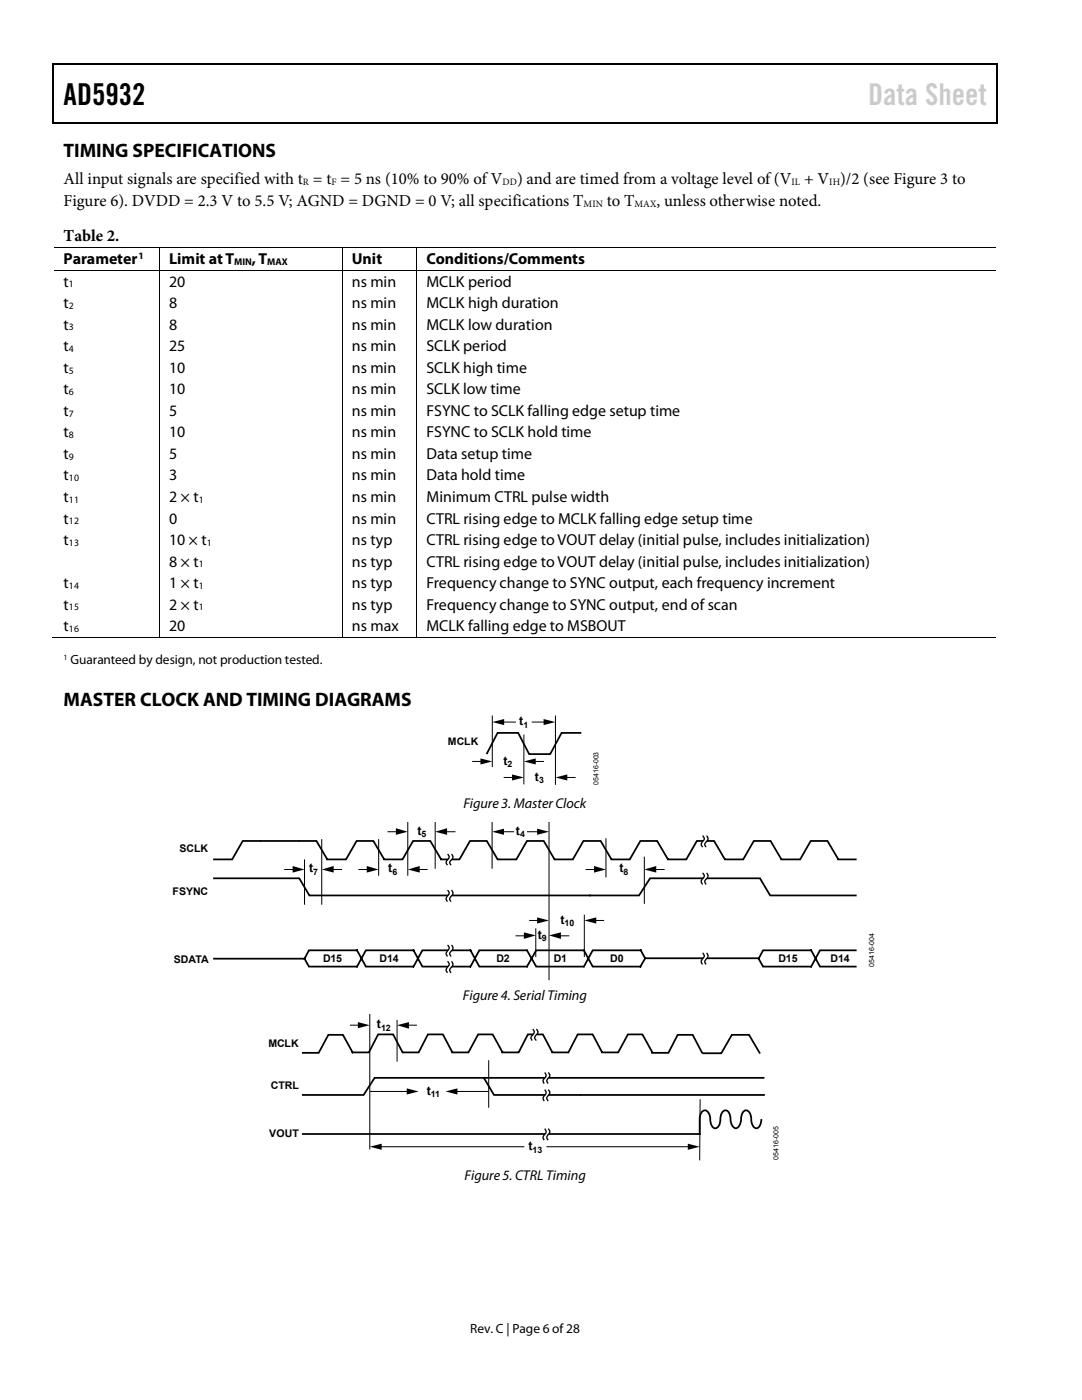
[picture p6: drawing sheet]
<svg xmlns="http://www.w3.org/2000/svg" width="216mm" height="279mm" viewBox="0 0 216 279" stroke-linecap="round" stroke-linejoin="round" font-family="sans-serif">
<g fill="#000">
<path d="M10.5 12.7h.3v1h-.3zM10.5 12.7h.3v.3h-.3zM133.3 12.7h.3v.3h-.3zM198.8 12.7h.2v1h-.2zM198.8 12.7h.2v.3h-.2zM10.5 24.4h.3v.2h-.3zM133.1 24.4h.2v.2h-.2zM198.8 24.4h.2v.2h-.2zM31.7 49.4h.2v.1h-.2zM31.7 53.9h.2v.2h-.2zM68.2 49.4h.2v.1h-.2zM68.2 53.9h.2v.2h-.2z"/>
<path d="M83.1 49.4h.2v.1h-.2zM83.1 53.9h.2v.2h-.2zM31.7 127.1h.2v.2h-.2zM68.2 127.1h.2v.2h-.2zM83.1 127.1h.2v.2h-.2zM95.9 151.4l2.3 .6-2.3 .6zM98.2 144.1l2.4-.6v1.2zM102.2 154.6l2.3 .6-2.3 .6zM104.5 152l2.4-.6v1.2zM108.5 143.5l2.3 .6-2.3 .6zM110.8 155.2l2.4-.6v1.2zM58.4 172.8l2.4 .7-2.4 .6z"/>
<path d="M64.2 173.5l2.4-.7v1.3zM73.2 172.8l2.4 .7-2.4 .6zM79 165.3l2.4 .7-2.4 .6zM81.4 173.5l2.3-.7v1.3zM86.8 166l2.4-.7v1.3zM98.2 166l2.4-.6v1.2zM107.2 165.4l2.3 .6-2.3 .6zM118.5 172.8l2.4 .7-2.4 .6zM128.6 173.5l2.3-.7v1.3zM104.5 186.1l2.4 .6-2.4 .7zM107.2 183.1l2.3 .6-2.3 .6zM109.6 186.7l2.3-.6v1.3z"/>
<path d="M116.6 183.7l2.4-.6v1.2zM71.4 204l2.4 .6-2.4 .6zM81.2 217.2l2.3 .6-2.3 .6zM79.2 204.6l2.4-.6v1.3zM88.9 217.8l2.4-.6v1.2zM73.8 228.9l2.4-.7v1.3zM137.2 228.2l2.4 .7-2.4 .6z"/>
</g>
<path d="M10.7 13.7v10.7M10.8 12.8h122.5M133.6 12.8h65.2M198.9 13.7v10.7M10.8 24.5h188" fill="none" stroke="#000" stroke-width=".25"/>
<g fill="none" stroke="#000" stroke-width=".2">
<path d="M10.8 49.4h20.9M10.8 54h20.9M31.8 49.5v4.4M31.8 54.1v73M31.9 49.4h36.3M31.9 54h36.3M68.3 49.5v4.4M68.3 54.1v73M68.4 49.4h14.7M68.4 54h14.7M83.2 49.5v4.4M83.2 54.1v73"/>
<path d="M83.3 49.4h115.5M83.3 54h115.5M10.5 127.2h21.2M31.9 127.2h36.3M68.4 127.2h14.7M83.3 127.2h115.5M94.2 152h2.1M98.2 142.8v10.3M100.2 144.1h2.8M100.5 155.2h2.1M104.5 146.6v9.9M106.1 144.1h2.8"/>
<path d="M106.5 152h2.1M110.8 142.8v13.8M112.8 155.2h2.1M56.7 173.5h2.1M60.8 171.6v8.9M64.2 167.6v12.9M66.1 173.5h2.1M71.5 173.5h2M75.6 167.6v7.1M77.3 166h2.1M81.4 164.2v10.5M83.3 173.5h2"/>
<path d="M86.8 164.2v9.1M88.8 166h2.1M98.2 164.2v9.1M100.1 166h2.5M105.1 166h2.5M109.6 164.2v31.3M116.9 173.5h2M120.9 167.4v7.6M128.6 171.1v9.2M130.5 173.5h2.1M102.9 186.8h2.1M105.6 183.7h2"/>
<path d="M106.9 185.4v5.5M111.5 186.8h2.1M116.6 182.6v8.3M118.5 183.7h2.1M69.8 204.6h2M73.8 217.8h7.8M73.8 202.4v26.9M79.2 203.6v8.2M81.2 204.6h2M90.8 217.8h6.7M97.5 211.7v9.3M139.7 219.5l-.1 12"/>
<path d="M75.7 228.9h28.9M109 228.9h28.7"/>
</g>
<g fill="none" stroke="#000" stroke-width=".35">
<path d="M116 146.3h-3.9l-2.3 4.2h-4.2l-2.2-4.2h-4.1l-2.2 4.2M42.7 175.3h17l2 3.4h65.8l2.2-3.4h21.9l2.1 3.4h17.1M65.3 171.4l-2.2-3.6h-14.7l-2.1 3.7h-3.6M76.6 171.4l-2.1-3.6h-3.3l-2.2 3.7h-3.7M88 171.4l-2.1-3.6h-3.5l-2.1 3.7h-3.6M99.2 171.4l-2.1-3.6h-3.3l-2.1 3.7h-3.6M110.6 171.4l-2.1-3.6h-3.4l-2.1 3.7h-3.7M122 171.4l-2.1-3.6h-3.5l-2.1 3.7h-3.6M133.2 171.4l-2.1-3.6h-3.3l-2.1 3.7h-3.6M144.6 171.4l-2.1-3.6h-3.4l-2.2 3.7h-3.6M155.9 171.4l-2.1-3.6h-3.4l-2.1 3.7h-3.6M167.2 171.4l-2.1-3.6h-3.3l-2.1 3.7h-3.7"/>
<path d="M167.3 171.5h3.5M42.7 191.3h18.1M60.8 191.3l.8-1.6h9.6l1.8 3.2h9.4M60.8 191.3l.8 1.6h9.6M71.2 192.9l1.8-3.2h9.5l1.8 3.2h9.5M93.9 192.9l1.7-3.2h9.5l1.9 3.2h9.4M128.7 191.2l-.8-1.5h-9.6l-1.8 3.2M128.7 191.2l-.9 1.7h-9.5l-1.8-3.2h-9.5l-1.9 3.2h-9.5l-1.7-3.2h-9.6l-1.8 3.2M128.8 191.2h22.6M151.4 191.3l.9 1.6h9.5M151.5 191.2l.8-1.5h9.6l1.7 3.2h7.2M170.8 189.7h-7.2l-1.7 3.2"/>
<path d="M60.4 218.5h12.2l2.2-3.4h21.7l2.1 3.4h54M80.3 209.9l-1.9-3.5h-2.9l-1.9 3.6h-3.2l-2-3.5h-2.9l-1.9 3.6h-3.2M90.2 209.9l-1.8-3.5h-3l-1.9 3.6h-3.1M96.5 215.1h56M100.2 209.9l-1.9-3.5h-2.9l-1.9 3.6h-3.2M110.2 209.9l-1.9-3.5h-3l-1.8 3.6h-3.3M120.1 209.9l-1.8-3.5h-3l-1.9 3.6h-3.1M130.1 209.9l-1.9-3.5h-2.9l-1.9 3.6h-3.2M140.1 210l-1.9-3.5h-3l-1.8 3.6h-3.3M151.6 210.1l-2.1-3.6h-3.5l-2.1 3.7h-3.6M60.4 226.3h79.2M151.9 223.3a1.81 1.81 0 0 1-.9 1.9 1.53 1.53 0 0 1-1.1-1.9 1.61 1.61 0 0 0-1.1-1.7 1.46 1.46 0 0 0-.9 1.7 1.83 1.83 0 0 1-1.1 1.9 1.61 1.61 0 0 1-1-1.9 1.66 1.66 0 0 0-1-1.7 1.43 1.43 0 0 0-1.1 1.7 1.67 1.67 0 0 1-1 1.9 1.5 1.5 0 0 1-1-1.9 1.69 1.69 0 0 0-1-1.7 1.43 1.43 0 0 0-1.1 1.7v3.2"/>
</g>
<path d="M89.7 170.5l.3 .6-.6 1 .2 .6M89.7 177.7l.3 .6-.6 1.1 .2 .5M140.5 166.8l.4 .6-.6 1.1 .2 .6M140.5 174.2l.3 .3 .1 .4-.6 1 .2 .6M89.7 191.9l.3 .6-.6 1.1 .2 .5M89.7 188.6l.3 .3a1.92 1.92 0 0 1-.6 1.4l.2 .6M140.5 190.2l.4 .7-.6 1 .2 .6" fill="none" stroke="#fff" stroke-width=".62" stroke-linecap="butt"/>
<g fill="none" stroke="#000" stroke-width=".26">
<path d="M89.3 170.5l.3 .3v.3l-.6 1 .3 .6M89.3 177.7l.3 .6-.6 1.1 .3 .5M90.1 170.5l.3 .6-.7 1 .3 .6M90.1 177.7l.3 .6-.7 1.1 .3 .5M140.2 166.8l.3 .6-.6 1.1 .3 .6M140.2 174.2l.3 .3v.4l-.6 1 .3 .6M141 166.8l.3 .6-.7 1.1 .3 .6M141 174.2l.3 .7-.7 1 .3 .6M89.3 191.9l.3 .6-.6 1.1 .3 .5M89.3 188.6l.3 .3v.3l-.6 1.1 .3 .6M90.1 191.9l.3 .6-.7 1.1 .3 .5M90.1 188.6l.2 .3a1.92 1.92 0 0 1-.6 1.4l.3 .6"/>
<path d="M140.2 190.2l.3 .7-.6 1 .3 .6M141 190.2l.3 .7-.7 1 .3 .6M106.3 205.4l.3 .6-.7 1.1 .3 .6M107 205.4l.3 .3v.3l-.6 1.1 .3 .6M108.7 217.5l.3 .6-.7 1.1 .3 .5M108.7 214.1l.3 .6-.7 1 .3 .5M109.4 217.5l.3 .3v.3l-.6 1.1 .3 .5M109.4 214.1l.3 .3v.3l-.6 1 .3 .5M108.7 225.3l.3 .6-.7 1.1 .3 .5M109.4 225.3l.3 .6-.6 1.1 .3 .5"/>
</g>
<path d="M106.7 205.4l.3 .6-.7 1.1 .3 .6M109 217.5l.3 .3 .1 .3-.7 1.1 .3 .5M109 214.1l.3 .3 .1 .3-.7 1 .3 .5M109 225.3l.4 .6-.7 1.1 .3 .5" fill="none" stroke="#fff" stroke-width=".61" stroke-linecap="butt"/>
<text font-size="6" x="12.7" y="20.9">AD5932</text>
<text font-size="6" fill="#cdcdcd" x="173.2" y="20.9">Data Sheet</text>
<g font-size="3.9">
<text x="12.7" y="31.3">TIMING SPECIFICATIONS</text>
<text x="12.7" y="140.8">MASTER CLOCK AND TIMING DIAGRAMS</text>
</g>
<g font-size="3.3">
<text x="12.7" y="36.8">All input signals are specified with t = t = 5 ns (10% to 90% of V</text>
<text x="12.7" y="41.1">Figure 6). DVDD = 2.3 V to 5.5 V; AGND = DGND = 0 V; all specifications T</text>
<text x="103.2" y="36.8">) and are timed from a voltage level of (V</text>
<text x="121.1" y="41.1">to T</text>
<text x="131" y="41.1">, unless otherwise noted.</text>
<text x="160.4" y="36.8">+ V )/2 (see Figure 3 to</text>
<text x="12.7" y="48.2">Table 2.</text>
</g>
<g font-size="3.2">
<text x="12.7" y="52.7">Parameter</text>
<text x="33.7" y="52.7">Limit at T</text>
<text x="50.2" y="52.7">, T</text>
<text x="70.2" y="52.7">Unit</text>
<text x="85.1" y="52.7">Conditions/Comments</text>
<text x="12.7" y="57.2">t</text>
<text x="33.7" y="57.2">20</text>
<text x="70.2" y="57.2">ns min</text>
<text x="85.1" y="57.2">MCLK period</text>
<text x="12.7" y="61.5">t</text>
<text x="12.7" y="65.8">t</text>
<text x="33.7" y="61.5">8</text>
<text x="33.7" y="65.8">8</text>
<text x="70.2" y="61.5">ns min</text>
<text x="70.2" y="65.8">ns min</text>
<text x="85.1" y="61.5">MCLK high duration</text>
<text x="85.1" y="65.8">MCLK low duration</text>
<text x="12.7" y="70.1">t</text>
<text x="33.7" y="70.1">25</text>
<text x="70.2" y="70.1">ns min</text>
<text x="85.1" y="70.1">SCLK period</text>
<text x="12.7" y="74.4">t</text>
<text x="33.7" y="74.4">10</text>
<text x="70.2" y="74.4">ns min</text>
<text x="85.1" y="74.4">SCLK high time</text>
<text x="12.7" y="78.7">t</text>
<text x="12.7" y="83">t</text>
<text x="33.7" y="78.7">10</text>
<text x="33.7" y="83">5</text>
<text x="70.2" y="78.7">ns min</text>
<text x="70.2" y="83">ns min</text>
<text x="85.1" y="78.7">SCLK low time</text>
<text x="85.1" y="83">FSYNC to SCLK falling edge setup time</text>
<text x="12.7" y="87.3">t</text>
<text x="33.7" y="87.3">10</text>
<text x="70.2" y="87.3">ns min</text>
<text x="85.1" y="87.3">FSYNC to SCLK hold time</text>
<text x="12.7" y="91.6">t</text>
<text x="12.7" y="95.9">t</text>
<text x="33.7" y="91.6">5</text>
<text x="33.7" y="95.9">3</text>
<text x="70.2" y="91.6">ns min</text>
<text x="70.2" y="95.9">ns min</text>
<text x="85.1" y="91.6">Data setup time</text>
<text x="85.1" y="95.9">Data hold time</text>
<text x="12.7" y="100.2">t</text>
<text x="33.7" y="100.2">2 × t</text>
<text x="70.2" y="100.2">ns min</text>
<text x="85.1" y="100.2">Minimum CTRL pulse width</text>
<text x="12.7" y="104.5">t</text>
<text x="33.7" y="104.5">0</text>
<text x="70.2" y="104.5">ns min</text>
<text x="85.1" y="104.5">CTRL rising edge to MCLK falling edge setup time</text>
<text x="12.7" y="108.8">t</text>
<text x="33.7" y="108.8">10 × t</text>
<text x="33.7" y="113.1">8 × t</text>
<text x="70.2" y="108.8">ns typ</text>
<text x="70.2" y="113.1">ns typ</text>
<text x="85.1" y="108.8">CTRL rising edge to VOUT delay (initial pulse, includes initialization)</text>
<text x="85.1" y="113.1">CTRL rising edge to VOUT delay (initial pulse, includes initialization)</text>
<text x="12.7" y="117.3">t</text>
<text x="33.7" y="117.3">1 × t</text>
<text x="70.2" y="117.3">ns typ</text>
<text x="85.1" y="117.3">Frequency change to SYNC output, each frequency increment</text>
<text x="12.7" y="121.7">t</text>
<text x="12.7" y="125.9">t</text>
<text x="33.7" y="121.7">2 × t</text>
<text x="33.7" y="125.9">20</text>
<text x="70.2" y="121.7">ns typ</text>
<text x="70.2" y="125.9">ns max</text>
<text x="85.1" y="121.7">Frequency change to SYNC output, end of scan</text>
<text x="85.1" y="125.9">MCLK falling edge to MSBOUT</text>
</g>
<g font-size="2.8">
<text x="92.5" y="161.3">Figure 3. Master Clock</text>
<text x="92.4" y="199.5">Figure 4. Serial Timing</text>
<text x="92.7" y="235.5">Figure 5. CTRL Timing</text>
</g>
<g font-size="2.7">
<text x="14.1" y="132.6">Guaranteed by design, not production tested.</text>
<text x="93.8" y="266">Rev. C | Page 6 of28</text>
</g>
<g font-size="2.5">
<text x="83.3" y="166.6">t</text>
<text x="103" y="166.6">t</text>
<text x="61.7" y="174.1">t</text>
<text x="77.5" y="174.1">t</text>
<text x="123.6" y="174.1">t</text>
<text x="111.8" y="184.3">t</text>
<text x="107.3" y="187.4">t</text>
<text x="75.2" y="205.3">t</text>
<text x="85.1" y="218.4">t</text>
<text x="105.5" y="229.5">t</text>
</g>
<g font-size="2.4">
<text x="103.6" y="144.7">t</text>
<text x="100.5" y="152.6">t</text>
<text x="106.8" y="155.8">t</text>
</g>
<g font-size="2.1">
<text x="89.4" y="148.7">MCLK</text>
<text x="35.8" y="170.1">SCLK</text>
<text x="34.4" y="178.6">FSYNC</text>
<text x="34.7" y="192.2">SDATA</text>
<text x="64.5" y="192">D15</text>
<text x="75.7" y="192">D14</text>
<text x="99" y="192">D2</text>
<text x="110.5" y="192">D1</text>
<text x="121.8" y="192">D0</text>
<text x="155.3" y="192">D15</text>
<text x="165.7" y="192">D14</text>
<text x="53.5" y="208.9">MCLK</text>
<text x="54" y="217.4">CTRL</text>
<text x="53.7" y="226.9">VOUT</text>
</g>
<g font-size="1.9">
<text x="60.5" y="37">R</text>
<text x="66.2" y="37">F</text>
<text x="100.3" y="37">DD</text>
<text x="116.5" y="41.2">MIN</text>
<text x="126.6" y="41.2">MAX</text>
<text x="157.9" y="37">IL</text>
<text x="165.5" y="37">IH</text>
<text x="27.6" y="51.6">1</text>
<text x="46.7" y="52.9">MIN</text>
<text x="53.3" y="52.9">MAX</text>
<text x="13.8" y="57.4">1</text>
<text x="13.8" y="61.7">2</text>
<text x="13.8" y="66">3</text>
<text x="13.8" y="70.3">4</text>
<text x="13.8" y="74.5">5</text>
<text x="13.8" y="78.9">6</text>
<text x="13.8" y="83.1">7</text>
<text x="13.8" y="87.5">8</text>
<text x="13.8" y="91.7">9</text>
<text x="13.8" y="96.1">10</text>
<text x="13.8" y="100.3">11</text>
<text x="39.7" y="100.3">1</text>
<text x="13.8" y="104.6">12</text>
<text x="13.8" y="108.9">13</text>
<text x="39.7" y="113.2">1</text>
<text x="41.3" y="108.9">1</text>
<text x="13.8" y="117.5">14</text>
<text x="39.7" y="117.5">1</text>
<text x="13.8" y="121.8">15</text>
<text x="39.7" y="121.8">1</text>
<text x="13.8" y="126.1">16</text>
</g>
<g font-size="1.8">
<text x="84.1" y="167.1">5</text>
<text x="103.8" y="167.1">4</text>
<text x="62.5" y="174.7">7</text>
<text x="78.3" y="174.7">6</text>
<text x="124.4" y="174.7">8</text>
<text x="112.7" y="184.9">10</text>
<text x="108.1" y="187.9">9</text>
<text x="76" y="205.8">12</text>
<text x="86" y="219">11</text>
<text x="106.3" y="230">13</text>
</g>
<g font-size="1.7">
<text x="104.4" y="145.3">1</text>
<text x="101.3" y="153.1">2</text>
<text x="107.6" y="156.3">3</text>
</g>
<text font-size="1.6" x="12.7" y="131.7">1</text>
<g font-size="1.4">
<text x="119.5" y="156.6" transform="rotate(-90 119.5 156.6)">05416-003</text>
<text x="174.4" y="193" transform="rotate(-90 174.4 193)">05416-004</text>
<text x="155.4" y="231.5" transform="rotate(-90 155.4 231.5)">05416-005</text>
</g>
</svg>
